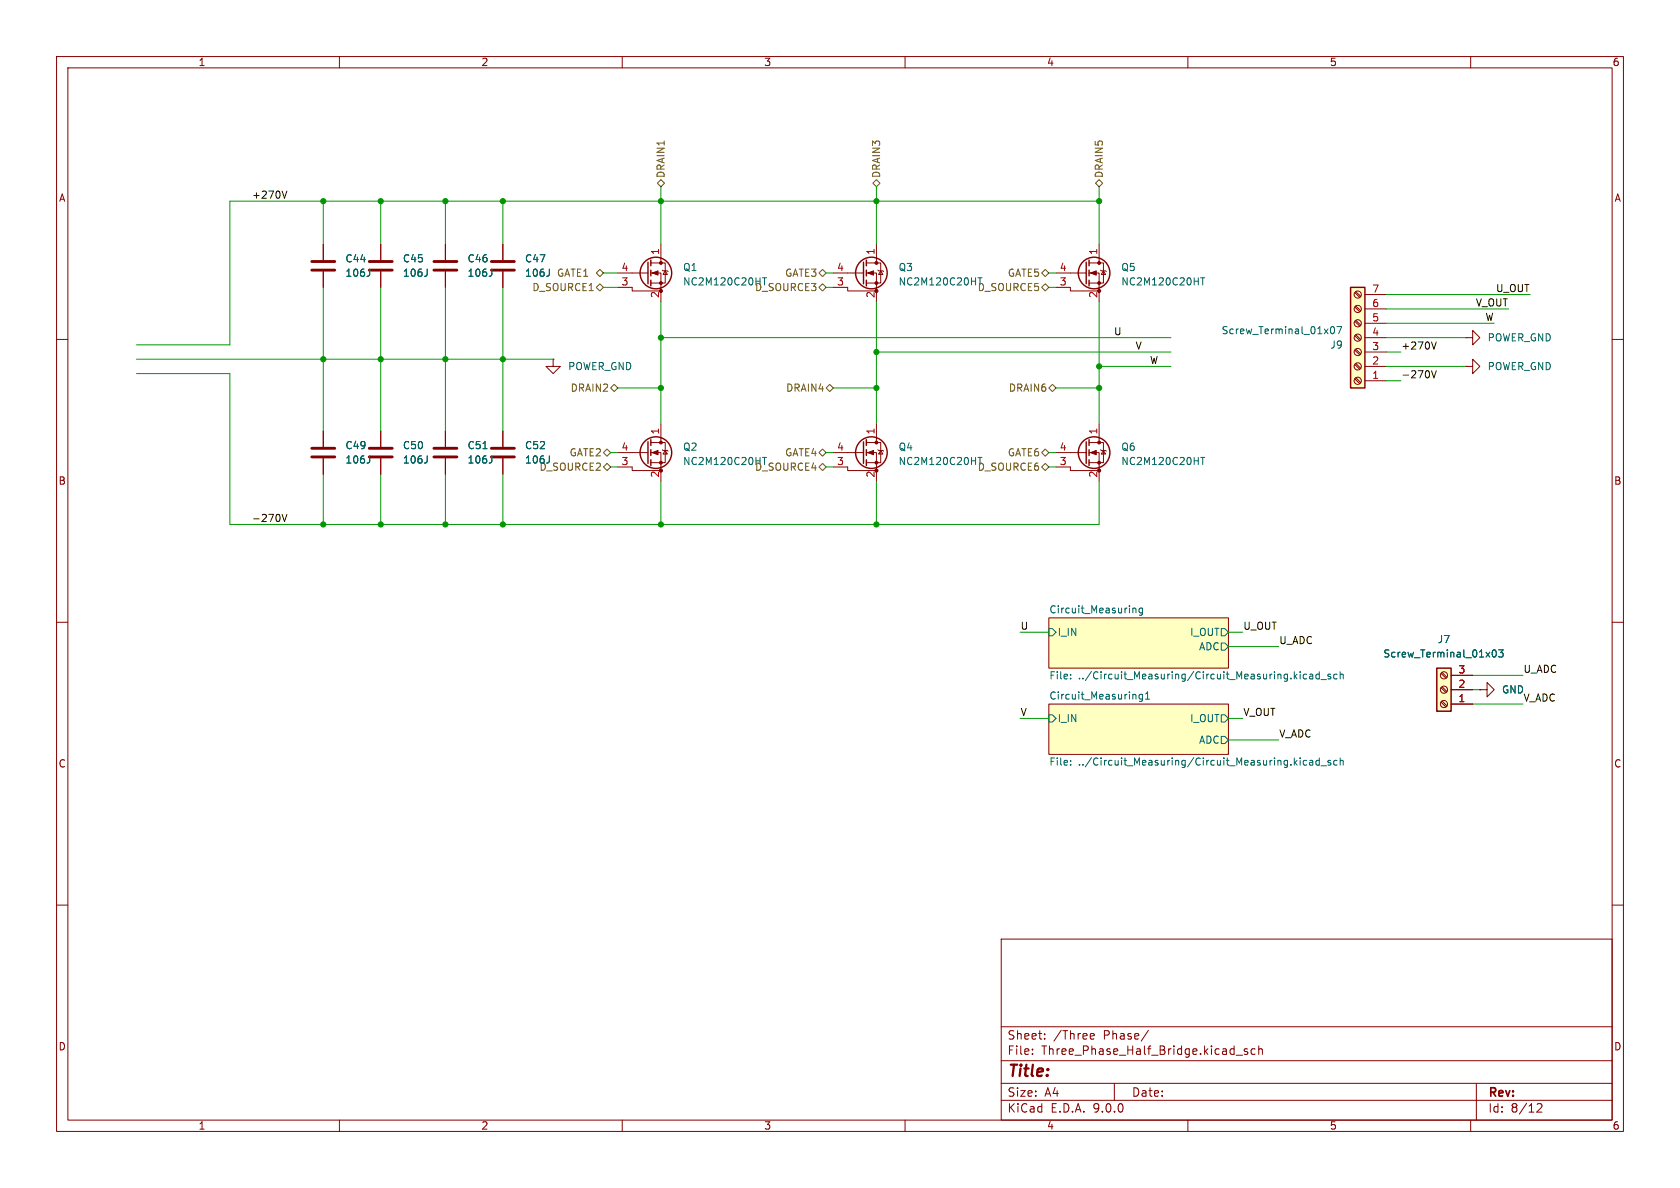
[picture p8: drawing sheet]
<svg xmlns="http://www.w3.org/2000/svg" width="297mm" height="210mm" viewBox="0 0 297 210" stroke-linecap="round" stroke-linejoin="round" font-family="sans-serif">
<g fill="none" stroke="#840000" stroke-width=".18">
<path d="M10 10h277v190h-277zM12 12h273v186h-273zM60 10v2M110 10v2M160 10v2M210 10v2M260 10v2M78.7 43.2v2.8M78.7 48v2.8M259.1 59.7h1.2v1.3l1.3-1.3-1.3-1.3v1.3M259.1 59.7h.1M10 60h2"/>
<path d="M57.1 76.2v2.8M97.8 63.5v1.3h1.3l-1.3 1.2-1.3-1.2h1.3M97.8 63.5h.1M153.2 78.2h2.5v3.6h-2.5M154.9 74.9v3.3M155.2 79.5l.1 .1h.8l.1 .2M155.7 79.6l.4 .7h-.8zM259.1 64.8h1.2v-1.3l1.3 1.3-1.3 1.2v-1.2M259.1 64.8h.1M285 60h2M57.1 81v2.8M147.3 82.6h2.6v.6h5"/>
<path d="M147.3 80h5.4M153.2 80h1.7v5.1M10 110h2M185.4 109.2h31.8v8.9h-31.8zM285 110h2M185.4 124.5h31.8v8.9h-31.8zM261.6 121.9h1.3v-1.2l1.3 1.2-1.3 1.3v-1.3M261.6 121.9h.1M10 160h2M177 166h108v32h-108zM285 160h2M60 198v2"/>
<path d="M110 198v2M160 198v2M177 194.5h108M177 191.5h108M177 187.5h108M177 181.5h108M182.5 186.3v.1M182.5 185.5v.1M184.7 183.6v.1M184.7 182.8v.1M192.8 183.6h.6M192.8 182.8l.4-.1 .3 .4-.8 .1"/>
<path d="M197 191.5v3M203 182.1l-1.3 2M210 198v2M218.5 186.5h1.2M220.5 185.5l-.3-.1-.2 .2v.2l.5 .2v.3h-.5M221.9 185.5l-.4-.1-.3 .3v.4l.1 .2h.6M222.5 185.5l.2-.1 .4 .1 .1 .9M222.5 184.9v1.5M260 198v2M261 191.5v6.5M271.7 195.2l.6-.1 .2 .1 .1 .3-.9 1.1h.9"/>
</g>
<g fill="#ffffc2" stroke="#ffffc2" stroke-width=".18">
<path d="M185.4 124.5h31.8v8.9h-31.8z"/>
<path d="M185.4 109.2h31.8v8.9h-31.8z"/>
</g>
<g fill="none" stroke="#006464" stroke-width=".18">
<path d="M87 47.6v.9l-.2 .3M65.4 80.6v.9l-.2 .3M172.9 80.9h.7M173.3 80.9v1.2M185.4 111.1h.7l.6 .7-.6 .6h-.7zM189.3 119.2v.2M189.3 119.9v.1M200.3 107.5v.8M200.3 107.6l.2-.1 .3 .1v.7M202 107.5v1l-.3 .3-.3-.1M202 107.6l-.4-.1-.2 .2 .1 .6h.5M215.9 113.7h.6l.7 .6-.7 .6h-.6z"/>
<path d="M215.9 111.1h.6l.7 .7-.7 .6h-.6zM231 119.2h-.4l-.2 .2 .1 .6h.5M231.5 119.2h.5l.1 .8M232.1 119.5h-.4l-.2 .2 .2 .3h.4M233.2 118.7v1.3M233.2 119.2h-.3l-.3 .2 .2 .6h.4M235.2 119.2h-.3l-.2 .2 .1 .1 .4 .2v.3h-.5M236.4 119.2h-.4l-.2 .2 .1 .6h.5M236.9 118.7v1.3M236.9 119.3l.2-.1h.3l.1 .8M185.4 126.4h.7l.6 .6-.6 .6h-.7zM189.3 135.1v.2"/>
<path d="M189.3 134.5v.1M202 122.7v1.1l-.3 .2-.3-.1M202 122.8l-.4-.1-.2 .3 .1 .5h.5M202.5 123.6h.7M202.5 122.7l.4-.4v1.3M215.9 130.2h.6l.7 .6-.7 .6h-.6zM215.9 126.4h.6l.7 .6-.7 .6h-.6zM231 134.5l-.4-.1-.2 .3 .1 .5h.5M231.5 134.5h.5l.1 .8M232.1 134.7l-.4 .1-.2 .2 .2 .3 .4-.1M233.2 134.5l-.3-.1-.3 .3 .2 .5h.4M233.2 134v1.3"/>
<path d="M233.5 135.4h1M233.5 120.1h1M235.2 134.5l-.3-.1-.2 .2 .1 .2 .4 .1v.3h-.5M236.4 134.5l-.4-.1-.2 .3 .1 .5h.5M236.9 134.5l.2-.1 .3 .1 .1 .8M236.9 134v1.3"/>
</g>
<g fill="none" stroke="#840000" stroke-width=".25">
<path d="M152.7 78.1v3.8M153.2 77.7v1M153.2 79.5v1M153.2 81.3v1"/>
<circle cx="154.1" cy="80" r="2.79"/>
</g>
<g fill="#840000" stroke="#840000" stroke-width=".18">
<path d="M153.4 80l1-.4v.8z"/>
<circle cx="154.9" cy="78.2" r=".25"/>
<circle cx="154.9" cy="81.8" r=".25"/>
<circle cx="154.9" cy="83.2" r=".28"/>
</g>
<path d="M76.7 46.2h4.1M76.7 47.8h4.1M55.1 79.2h4.1M55.1 80.8h4.1" fill="none" stroke="#840000" stroke-width=".51"/>
<path d="M254 118.1h2.5v7.6h-2.5z" fill="#ffffc2"/>
<path d="M254 118.1h2.5v7.6h-2.5z" fill="none" stroke="#840000" stroke-width=".25"/>
<g fill="none" stroke="#840000" stroke-width=".18">
<path d="M254.8 119l.8 .9M254.9 118.9l.9 .8M256.5 119.4h3.8M254.8 124.1l.8 .9M254.8 121.6l.8 .8M254.9 124l.9 .8M254.9 121.4l.9 .9M256.5 124.5h3.8M256.5 121.9h3.8"/>
<circle cx="255.3" cy="119.4" r=".63"/>
<circle cx="255.3" cy="124.5" r=".63"/>
<circle cx="255.3" cy="121.9" r=".63"/>
</g>
<path d="M263.9 115l.2-.1a.68 .68 0 0 1 .4 .6 .68 .68 0 0 1-.4 .6l-.2-.1-.1-.3zM264.9 114.9h.8l-.4 .5 .4 .1v.5l-.2 .1-.6-.1" fill="none" stroke="#006464" stroke-width=".18"/>
<path d="M238.8 50.8h2.5v17.8h-2.5z" fill="#ffffc2"/>
<g fill="none" stroke="#840000" stroke-width=".25">
<path d="M114.6 46.4v3.8M115.1 46v1M115.1 47.8v1M115.1 49.5v1M152.7 46.4v3.8M153.2 46v1M153.2 47.8v1M153.2 49.5v1M192 46.4v3.8M192.5 46v1M192.5 47.8v1M192.5 49.5v1"/>
<path d="M238.8 50.8h2.5v17.8h-2.5zM114.6 78.1v3.8M115.1 77.7v1M115.1 79.5v1M192 78.1v3.8M192.5 77.7v1M192.5 79.5v1M115.1 81.3v1M192.5 81.3v1"/>
<circle cx="116" cy="48.3" r="2.79"/>
<circle cx="154.1" cy="48.3" r="2.79"/>
<circle cx="193.4" cy="48.3" r="2.79"/>
<circle cx="116" cy="80" r="2.79"/>
<circle cx="193.4" cy="80" r="2.79"/>
</g>
<g fill="none" stroke="#840000" stroke-width=".18">
<path d="M57.1 43.2v2.8M57.1 48v2.8M67.3 43.2v2.8M67.3 48v2.8M78.7 43.2v2.8M78.7 48v2.8M88.9 43.2v2.8M88.9 48v2.8M109.2 50.8h2.6v.6h5M109.2 48.3h5.4M115.1 46.5h2.5v3.5h-2.5M115.1 48.3h1.7v5"/>
<path d="M116.8 43.2v3.3M117.1 47.8l.1 .1h.8l.1 .1M117.6 47.9l.4 .6h-.8zM147.3 50.8h2.6v.6h5M147.3 48.3h5.4M153.2 46.5h2.5v3.5h-2.5M153.2 48.3h1.7v5M154.9 43.2v3.3M155.2 47.8l.1 .1h.8l.1 .1M155.7 47.9l.4 .6h-.8zM186.7 50.8h2.5v.6h5.1M186.7 48.3h5.3"/>
<path d="M192.5 46.5h2.6v3.5h-2.6M192.5 48.3h1.8v5M194.3 43.2v3.3M194.6 47.8l.1 .1h.8l.1 .1M195.1 47.9l.4 .6h-.8zM239.5 59.4l.9 .8M239.5 56.8l.9 .9M239.5 54.3l.9 .8M239.5 51.7l.9 .9M239.7 59.2l.9 .8M239.7 56.6l.9 .9M239.7 54.1l.9 .8"/>
<path d="M239.7 51.6l.9 .8M241.3 59.7h3.8M241.3 57.2h3.8M241.3 54.6h3.8M241.3 52.1h3.8M57.1 76.2v2.8M67.3 76.2v2.8M78.7 76.2v2.8M88.9 76.2v2.8M115.1 78.2h2.5v3.6h-2.5M116.8 74.9v3.3M117.1 79.5l.1 .1h.8l.1 .2"/>
<path d="M117.6 79.6l.4 .7h-.8zM192.5 78.2h2.6v3.6h-2.6M194.3 74.9v3.3M194.6 79.5l.1 .1h.8l.1 .2M195.1 79.6l.4 .7h-.8zM239.5 67l.9 .8M239.5 64.4l.9 .9M239.5 61.9l.9 .8M239.7 66.8l.9 .8M239.7 64.3l.9 .8M239.7 61.7l.9 .9M241.3 67.3h3.8"/>
<path d="M241.3 64.8h3.8M241.3 62.2h3.8M57.1 81v2.8M67.3 81v2.8M78.7 81v2.8M88.9 81v2.8M109.2 82.6h2.6v.6h5M109.2 80h5.4M115.1 80h1.7v5.1M186.7 82.6h2.5v.6h5.1M186.7 80h5.3M192.5 80h1.8v5.1"/>
<path d="M256.5 119.4h3.8M256.5 124.5h3.8M256.5 121.9h3.8M261.6 121.9h.1"/>
<circle cx="240" cy="52.1" r=".63"/>
<circle cx="240" cy="59.7" r=".63"/>
<circle cx="240" cy="57.1" r=".63"/>
<circle cx="240" cy="54.6" r=".63"/>
<circle cx="240" cy="62.2" r=".63"/>
<circle cx="240" cy="67.3" r=".63"/>
<circle cx="240" cy="64.8" r=".63"/>
</g>
<g fill="none" stroke="#006464" stroke-width=".18">
<path d="M65.4 47.6v.9l-.2 .3M75.5 47.6v.9l-.2 .3M87 47.6v.9l-.2 .3M97.1 47.6v.9l-.2 .3M134.8 49.1h.7M135.2 49.1v1.3M172.9 49.1h.7M173.3 49.1v1.3M212.3 49.1h.7M212.6 49.1v1.3M235.3 57.9l.2-.2a.68 .68 0 0 1 .4 .7 .68 .68 0 0 1-.4 .6l-.2-.1-.1-.4zM236.4 57.7h.8l-.5 1.3"/>
<path d="M85.4 79.3h.7M65.4 80.6v.9l-.2 .3M75.5 80.6v.9l-.2 .3M87 80.6v.9l-.2 .3M97.1 80.6v.9M134.8 80.9h.7M135.2 80.9v1.2M212.3 80.9h.7M212.6 80.9v1.2M263.9 115l.2-.1a.68 .68 0 0 1 .4 .6 .68 .68 0 0 1-.4 .6l-.2-.1-.1-.3zM264.9 114.9h.8l-.4 .5 .4 .1v.5l-.2 .1-.6-.1"/>
</g>
<path d="M55.1 46.2h4.1M55.1 47.8h4.1M65.3 46.2h4M65.3 47.8h4M86.9 46.2h4M86.9 47.8h4M65.3 79.2h4M76.7 79.2h4.1M86.9 79.2h4M65.3 80.8h4M76.7 80.8h4.1M86.9 80.8h4" fill="none" stroke="#840000" stroke-width=".51"/>
<g fill="#840000" stroke="#840000" stroke-width=".18">
<path d="M115.3 48.3l1-.4v.7z"/>
<path d="M192.8 80l1-.4v.8z"/>
<path d="M192.8 48.3l1-.4v.7z"/>
<path d="M153.4 48.3l1-.4v.7z"/>
<path d="M115.3 80l1-.4v.8z"/>
<circle cx="116.8" cy="46.5" r=".25"/>
<circle cx="116.8" cy="50" r=".25"/>
<circle cx="116.8" cy="51.4" r=".28"/>
<circle cx="194.3" cy="78.2" r=".25"/>
<circle cx="194.3" cy="81.8" r=".25"/>
<circle cx="194.3" cy="83.2" r=".28"/>
<circle cx="194.3" cy="46.5" r=".25"/>
<circle cx="194.3" cy="50" r=".25"/>
<circle cx="194.3" cy="51.4" r=".28"/>
<circle cx="154.9" cy="46.5" r=".25"/>
<circle cx="154.9" cy="50" r=".25"/>
<circle cx="154.9" cy="51.4" r=".28"/>
<circle cx="116.8" cy="78.2" r=".25"/>
<circle cx="116.8" cy="81.8" r=".25"/>
<circle cx="116.8" cy="83.2" r=".28"/>
</g>
<g fill="none" stroke="#725600" stroke-width=".18">
<path d="M116.2 32.4l.6-.6 .7 .6-.7 .6zM154.3 32.4l.6-.6 .7 .6-.7 .6zM193.7 32.4l.6-.6 .6 .6-.6 .6zM105.4 48.3l.6-.7 .7 .7-.7 .6zM105.4 50.8l.6-.6 .7 .6-.7 .6zM144.8 50.8l.6-.6 .6 .6-.6 .6zM144.8 48.3l.6-.7 .6 .7-.6 .6zM184.1 48.3l.7-.7 .6 .7-.6 .6zM184.1 50.8l.7-.6 .6 .6-.6 .6zM107.9 68.6l.7-.7 .6 .7-.6 .6zM146 68.6l.7-.7 .6 .7-.6 .6zM185.4 68.6l.7-.7 .6 .7-.6 .6z"/>
<path d="M106.7 80l.6-.6 .6 .6-.6 .6zM106.7 82.6l.6-.7 .6 .7-.6 .6zM144.8 80l.6-.6 .6 .6-.6 .6zM144.8 82.6l.6-.7 .6 .7-.6 .6zM184.1 82.6l.7-.7 .6 .7-.6 .6zM184.1 80l.7-.6 .6 .6-.6 .6z"/>
</g>
<path d="M49.9 33.8l.4 1.2 .4-1.2M253.1 65.5l.4 1.3 .4-1.3M253.1 60.4l.4 1.3 .4-1.3M49.9 90.9l.4 1.3 .4-1.3" fill="none" stroke="#0f0f0f" stroke-width=".18"/>
<g fill="none" stroke="#009600" stroke-width=".18">
<path d="M57.1 35.6v7.6M67.3 35.6v7.6M78.7 35.6v7.6M88.9 35.6v7.6M116.8 33v10.2M154.9 33v10.2M194.3 35.6h-153.7v25.4h-16.5M194.3 33v10.2M57.1 50.8v25.4M67.3 50.8v25.4M78.7 50.8v25.4M88.9 50.8v25.4"/>
<path d="M106.7 48.3h2.5M106.7 50.8h2.5M116.8 59.7h90.2M116.8 53.3v21.6M146 48.3h1.3M146 50.8h1.3M154.9 53.3v21.6M185.4 48.3h1.3M185.4 50.8h1.3M194.3 53.3v21.6M245.1 59.7h14M245.1 54.6h21.6"/>
<path d="M245.1 57.2h19.1M245.1 52.1h25.4M24.1 66h16.5v26.7h153.7v-7.6M24.1 63.5h73.7M109.2 68.6h7.6M147.3 68.6h7.6M154.9 62.2h52.1M186.7 68.6h7.6M194.3 64.8h12.7M245.1 67.3h2.5M245.1 64.8h14M245.1 62.2h2.5"/>
<path d="M57.1 83.8v8.9M67.3 83.8v8.9M78.7 83.8v8.9M88.9 83.8v8.9M107.9 82.6h1.3M107.9 80h1.3M116.8 85.1v7.6M146 82.6h1.3M146 80h1.3M154.9 85.1v7.6M185.4 82.6h1.3M185.4 80h1.3"/>
<path d="M180.3 111.8h5.1M217.2 111.8h2.5M217.2 114.3h8.9M260.3 119.4h8.9M180.3 127h5.1M217.2 127h2.5M217.2 130.8h8.9M260.3 124.5h8.9M260.3 121.9h1.3"/>
</g>
<g fill="#009600" stroke="#009600" stroke-width=".18">
<circle cx="116.8" cy="68.6" r=".46"/>
<circle cx="116.8" cy="92.7" r=".46"/>
<circle cx="154.9" cy="68.6" r=".46"/>
<circle cx="194.3" cy="68.6" r=".46"/>
<circle cx="154.9" cy="35.6" r=".46"/>
<circle cx="154.9" cy="62.2" r=".46"/>
<circle cx="194.3" cy="35.6" r=".46"/>
<circle cx="194.3" cy="64.8" r=".46"/>
<circle cx="154.9" cy="92.7" r=".46"/>
<circle cx="67.3" cy="63.5" r=".46"/>
<circle cx="57.1" cy="63.5" r=".46"/>
<circle cx="88.9" cy="92.7" r=".46"/>
<circle cx="57.1" cy="35.6" r=".46"/>
<circle cx="67.3" cy="35.6" r=".46"/>
<circle cx="57.1" cy="92.7" r=".46"/>
<circle cx="67.3" cy="92.7" r=".46"/>
<circle cx="78.7" cy="92.7" r=".46"/>
<circle cx="78.7" cy="63.5" r=".46"/>
<circle cx="78.7" cy="35.6" r=".46"/>
<circle cx="88.9" cy="35.6" r=".46"/>
<circle cx="116.8" cy="59.7" r=".46"/>
<circle cx="116.8" cy="35.6" r=".46"/>
<circle cx="88.9" cy="63.5" r=".46"/>
</g>
<text font-size="2.8" fill="#840000" x="178" y="190.9">Title:</text>
<g font-size="2.1" fill="#840000">
<text x="178" y="184">Sheet:</text>
<text x="186.2" y="184">/Three</text>
<text x="195.1" y="184">Phase/</text>
<text x="178" y="186.7">File:</text>
<text x="184.1" y="186.7">Three_Phase_Half_Bridge.kicad_sch</text>
<text x="178" y="196.9">KiCad</text>
<text x="178" y="194.1">Size:</text>
<text x="184.7" y="194.1">A4</text>
<text x="185.7" y="196.9">E.D.A.</text>
<text x="193.3" y="196.9">9.0.0</text>
<text x="200" y="194.1">Date:</text>
<text x="263" y="194.3">Rev:</text>
<text x="263" y="196.9">Id:</text>
<text x="267.1" y="196.9">8/12</text>
</g>
<g font-size="1.8" fill="#840000">
<text x="35" y="11.9">1</text>
<text x="85" y="11.9">2</text>
<text x="135" y="11.9">3</text>
<text x="185" y="11.9">4</text>
<text x="235" y="11.9">5</text>
<text x="285" y="11.9">6</text>
<text x="10.3" y="35.9">A</text>
<text x="285.3" y="35.9">A</text>
<text x="10.3" y="85.9">B</text>
<text x="285.3" y="85.9">B</text>
<text x="10.3" y="135.9">C</text>
<text x="285.3" y="135.9">C</text>
<text x="10.3" y="185.9">D</text>
<text x="285.3" y="185.9">D</text>
<text x="35" y="199.9">1</text>
<text x="85" y="199.9">2</text>
<text x="135" y="199.9">3</text>
<text x="185" y="199.9">4</text>
<text x="235" y="199.9">5</text>
<text x="285" y="199.9">6</text>
</g>
<g font-size="1.8" fill="#0f0f0f">
<text x="44.4" y="35.2">+270V</text>
<text x="264.4" y="51.7">U_OUT</text>
<text x="196.8" y="59.3">U</text>
<text x="260.8" y="54.3">V_OUT</text>
<text x="262.5" y="56.8">W</text>
<text x="200.7" y="61.9">V</text>
<text x="203.2" y="64.4">W</text>
<text x="247.6" y="61.9">+270V</text>
<text x="247.6" y="67">-270V</text>
<text x="44.4" y="92.4">-270V</text>
<text x="180.3" y="111.4">U</text>
<text x="219.7" y="111.4">U_OUT</text>
<text x="226.1" y="114">U_ADC</text>
<text x="269.2" y="119">U_ADC</text>
<text x="269.2" y="124.1">V_ADC</text>
<text x="180.3" y="126.7">V</text>
<text x="219.7" y="126.7">V_OUT</text>
<text x="226.1" y="130.5">V_ADC</text>
</g>
<g font-size="1.8" fill="#725600">
<text x="117.7" y="31.6" transform="rotate(-90 117.7 31.6)">DRAIN1</text>
<text x="155.8" y="31.6" transform="rotate(-90 155.8 31.6)">DRAIN3</text>
<text x="195.2" y="31.6" transform="rotate(-90 195.2 31.6)">DRAIN5</text>
<text x="94" y="51.7">D_SOURCE1</text>
<text x="98.4" y="49.1">GATE1</text>
<text x="133.4" y="51.7">D_SOURCE3</text>
<text x="138.7" y="49.1">GATE3</text>
<text x="172.7" y="51.7">D_SOURCE5</text>
<text x="178.1" y="49.1">GATE5</text>
<text x="100.8" y="69.4">DRAIN2</text>
<text x="138.9" y="69.4">DRAIN4</text>
<text x="178.3" y="69.4">DRAIN6</text>
<text x="100.6" y="80.9">GATE2</text>
<text x="133.4" y="83.4">D_SOURCE4</text>
<text x="138.7" y="80.9">GATE4</text>
<text x="172.7" y="83.4">D_SOURCE6</text>
<text x="178.1" y="80.9">GATE6</text>
</g>
<g font-size="1.8" fill="#006464">
<text x="61" y="46.6">C44</text>
<text x="71.1" y="46.6">C45</text>
<text x="82.6" y="46.6">C46</text>
<text x="92.7" y="46.6">C47</text>
<text x="61" y="49.1">106J</text>
<text x="71.1" y="49.1">106J</text>
<text x="82.6" y="49.1">106J</text>
<text x="92.7" y="49.1">106J</text>
<text x="120.7" y="48.1">Q1</text>
<text x="120.7" y="50.7">NC2M120C20HT</text>
<text x="158.8" y="48.1">Q3</text>
<text x="158.8" y="50.7">NC2M120C20HT</text>
<text x="198.1" y="48.1">Q5</text>
<text x="198.1" y="50.7">NC2M120C20HT</text>
<text x="215.9" y="59.3">Screw_Terminal_01x07</text>
<text x="100.3" y="65.6">POWER_GND</text>
<text x="235.1" y="61.8">J9</text>
<text x="262.9" y="60.6">POWER_GND</text>
<text x="262.9" y="65.6">POWER_GND</text>
<text x="61" y="82.1">106J</text>
<text x="61" y="79.6">C49</text>
<text x="71.1" y="82.1">106J</text>
<text x="71.1" y="79.6">C50</text>
<text x="82.6" y="82.1">106J</text>
<text x="82.6" y="79.6">C51</text>
<text x="92.7" y="82.1">106J</text>
<text x="92.7" y="79.6">C52</text>
<text x="95.3" y="83.4">D_SOURCE2</text>
<text x="120.7" y="79.9">Q2</text>
<text x="120.7" y="82.4">NC2M120C20HT</text>
<text x="158.8" y="79.9">Q4</text>
<text x="158.8" y="82.4">NC2M120C20HT</text>
<text x="198.1" y="79.9">Q6</text>
<text x="198.1" y="82.4">NC2M120C20HT</text>
<text x="185.4" y="108.5">Circuit_Measuring</text>
<text x="186.9" y="112.6">I_IN</text>
<text x="210.3" y="112.6">I_OUT</text>
<text x="254.1" y="113.9">J7</text>
<text x="211.9" y="115.2">ADC</text>
<text x="244.5" y="116.4">Screw_Terminal_01x03</text>
<text x="185.4" y="123.7">Circuit_Measuring1</text>
<text x="185.4" y="120.4">File:</text>
<text x="190.6" y="120.4">../Circuit_Measuring/Circuit_Measuring.kicad_sch</text>
<text x="265.4" y="122.8">GND</text>
<text x="186.9" y="127.9">I_IN</text>
<text x="210.3" y="127.9">I_OUT</text>
<text x="211.9" y="131.7">ADC</text>
<text x="185.4" y="135.7">File:</text>
<text x="190.6" y="135.7">../Circuit_Measuring/Circuit_Measuring.kicad_sch</text>
</g>
<g font-size="1.8" fill="#a90000">
<text x="116.6" y="45.2" transform="rotate(-90 116.6 45.2)">1</text>
<text x="154.7" y="45.2" transform="rotate(-90 154.7 45.2)">1</text>
<text x="194.1" y="45.2" transform="rotate(-90 194.1 45.2)">1</text>
<text x="109.8" y="48">4</text>
<text x="109.8" y="50.5">3</text>
<text x="116.6" y="52.8" transform="rotate(-90 116.6 52.8)">2</text>
<text x="147.9" y="48">4</text>
<text x="147.9" y="50.5">3</text>
<text x="154.7" y="52.8" transform="rotate(-90 154.7 52.8)">2</text>
<text x="187.3" y="48">4</text>
<text x="187.3" y="50.5">3</text>
<text x="194.1" y="52.8" transform="rotate(-90 194.1 52.8)">2</text>
<text x="242.5" y="51.8">7</text>
<text x="242.5" y="59.4">4</text>
<text x="242.5" y="56.9">5</text>
<text x="242.5" y="54.4">6</text>
<text x="242.5" y="64.5">2</text>
<text x="242.5" y="62">3</text>
<text x="242.5" y="67.1">1</text>
<text x="116.6" y="76.9" transform="rotate(-90 116.6 76.9)">1</text>
<text x="154.7" y="76.9" transform="rotate(-90 154.7 76.9)">1</text>
<text x="194.1" y="76.9" transform="rotate(-90 194.1 76.9)">1</text>
<text x="109.8" y="79.8">4</text>
<text x="109.8" y="82.3">3</text>
<text x="147.9" y="79.8">4</text>
<text x="147.9" y="82.3">3</text>
<text x="187.3" y="79.8">4</text>
<text x="187.3" y="82.3">3</text>
<text x="116.6" y="84.5" transform="rotate(-90 116.6 84.5)">2</text>
<text x="154.7" y="84.5" transform="rotate(-90 154.7 84.5)">2</text>
<text x="194.1" y="84.5" transform="rotate(-90 194.1 84.5)">2</text>
<text x="257.7" y="119.1">3</text>
<text x="257.7" y="124.2">1</text>
<text x="257.7" y="121.7">2</text>
</g>
</svg>
